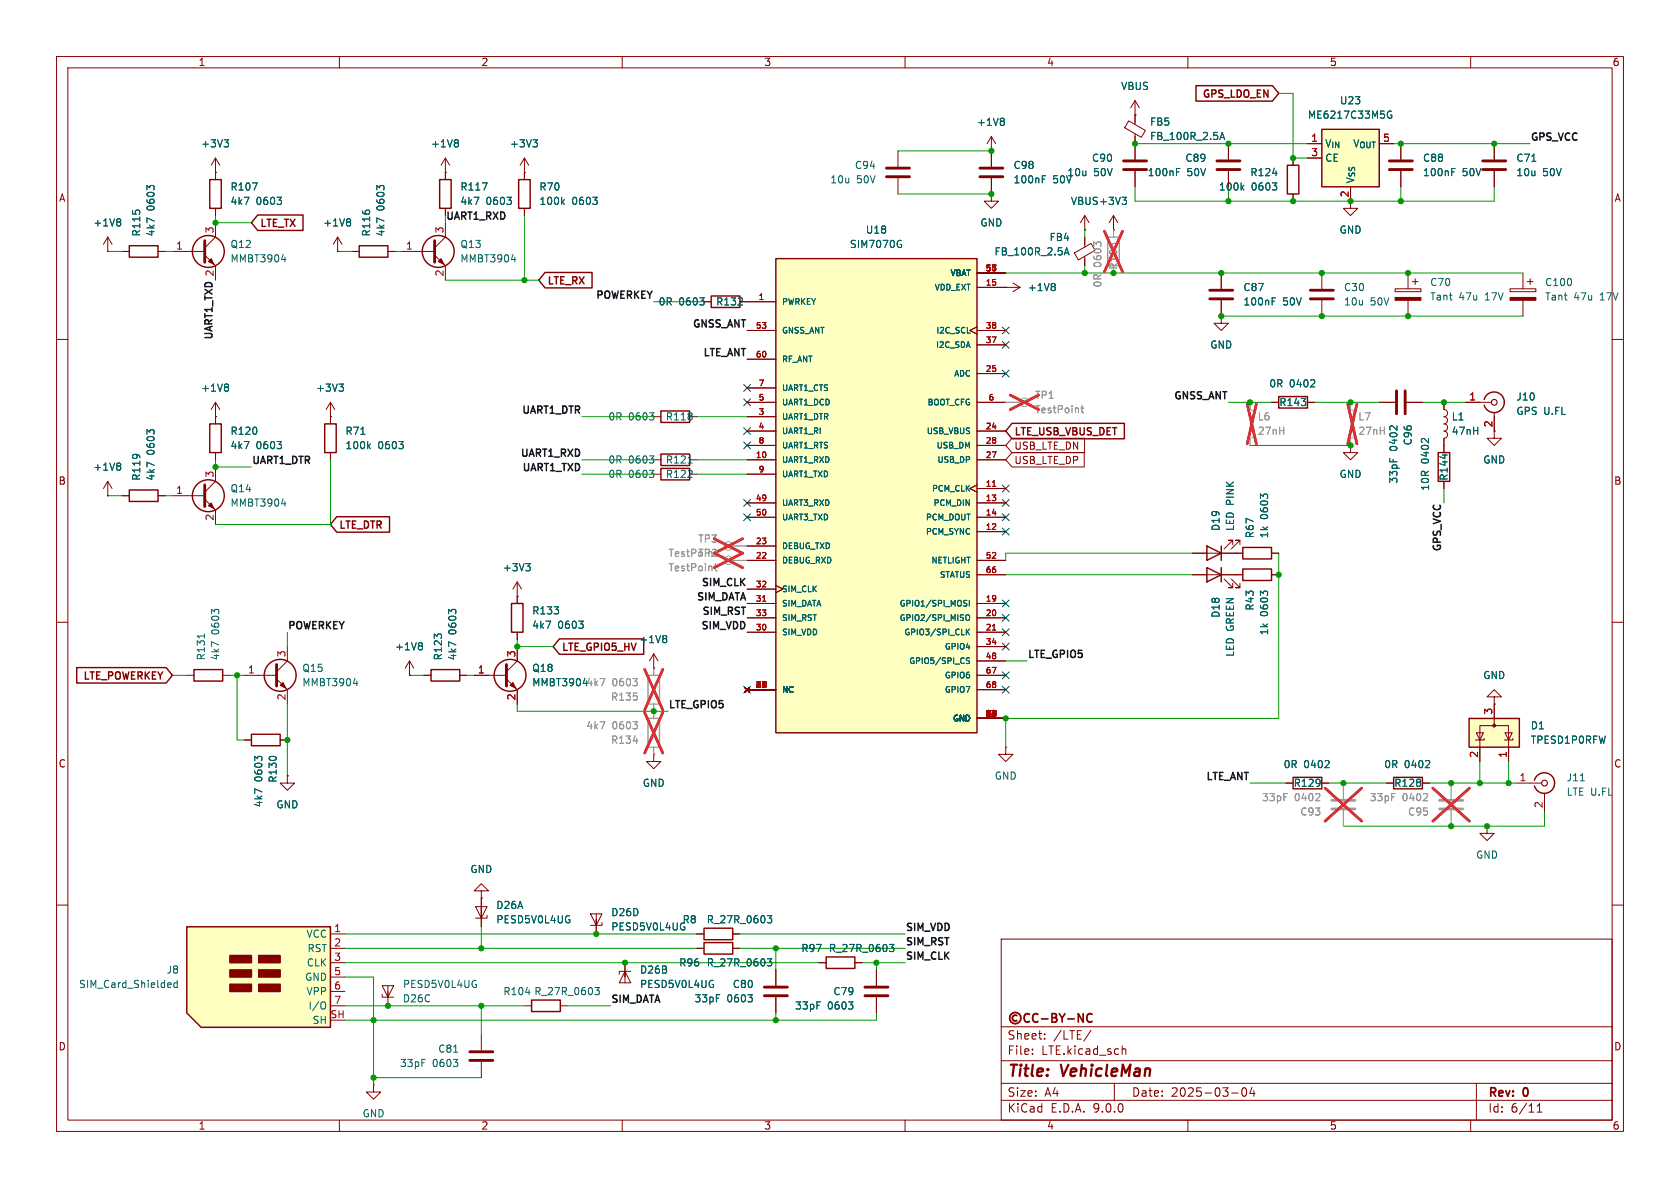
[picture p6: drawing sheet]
<svg xmlns="http://www.w3.org/2000/svg" width="297mm" height="210mm" viewBox="0 0 297 210" stroke-linecap="round" stroke-linejoin="round" font-family="sans-serif">
<g fill="none" stroke="#840000" stroke-width=".18">
<path d="M10 10h277v190h-277zM12 12h273v186h-273zM60 10v2M110 10v2M160 10v2M200.7 17.8l-.8 1.3M200.7 17.8l.7 1.3M200.7 17.8v2.5M210 10v2M260 10v2M200.7 20.3h.1M217.2 25.4v2.8"/>
<path d="M217.2 30.2v2.8M228.6 27.9v1.3M228.6 34.3v1.3M238.8 35.6v1.2h1.2l-1.2 1.3-1.3-1.3h1.3M215.9 48.3v2.8M215.9 53.1v2.8M233.7 48.3v2.8M233.7 53.1v2.8M10 60h2M58.4 73.7h.1M58.4 71.1l-.7 1.3M58.4 71.1l.8 1.3"/>
<path d="M58.4 71.1v3.8M115.6 73.7h1.2M121.9 73.7h1.3M285 60h2M19 87.6h.1M19 85.1l-.7 1.3M19 85.1l.8 1.3M19 85.1v2.5M21.6 87.6h1.3M27.9 87.6h1.3M30.5 87.6h5.7M36.2 88.3l1.9 1.9v2.5"/>
<path d="M38.1 82.6v2.5l-1.9 1.9M58.4 80v1.3M115.6 81.3h1.2M115.6 83.8h1.2M121.9 81.3h1.3M121.9 83.8h1.3M10 110h2M83.8 119.4h5.7M91.4 105.4h.1M91.4 102.9v3.8M91.4 111.8v1.2M91.4 114.3v2.5l-1.9 1.9"/>
<path d="M91.4 102.9l-.7 1.2M91.4 102.9l.8 1.2M285 110h2M89.5 120l1.9 1.9v2.6M10 160h2M177 166h108v32h-108zM285 160h2M60 198v2M110 198v2M160 198v2M177 194.5h108M177 191.5h108"/>
<path d="M177 187.5h108M177 181.5h108M182.5 186.3v.1M182.5 185.5v.1M184.7 183.6v.1M184.7 182.8v.1M192.9 182.1l-1.3 2M197 191.5v3M198.4 184.9v1.5M198.4 185.5l.2-.1 .4 .1v.9M210 198v2M217.7 193.2h1.2"/>
<path d="M219.7 192.4l.2-.1a.81 .81 0 0 1 .6 .6 .81 .81 0 0 1-.3 .8l-.2 .1a.81 .81 0 0 1-.3-1.4zM221.3 192.2l-.3 1.1h.9M221.7 192.8v1M260 198v2M261 191.5v6.5M271.7 196.6h.9M271.7 195.5l.5-.4v1.5"/>
</g>
<g fill="none" stroke="#840000" stroke-width=".3">
<path d="M179.8 179.5a.52 .52 0 0 0-.8 .5 .52 .52 0 0 0 .8 .4M182 179.3a.6 .6 0 0 0-.8 0 .6 .6 0 0 0-.1 .7 .56 .56 0 0 0 .2 .6 .56 .56 0 0 0 .7-.1M183.5 179.3a.6 .6 0 0 0-.8 0 .6 .6 0 0 0-.1 .7 .56 .56 0 0 0 .2 .6 .56 .56 0 0 0 .7-.1M186 179.2h.5l.2 .1 .1 .3-.3 .3a.4 .4 0 0 1 .4 .4 .4 .4 0 0 1-.3 .4h-.6zM186 179.9h.5M187.3 179.2l.5 .8M187.8 180v.7M188.3 179.2l-.5 .8M191.5 179.2v1.5l-.9-1.5v1.5M193.1 179.3a.6 .6 0 0 0-.8 0 .6 .6 0 0 0-.2 .7 .56 .56 0 0 0 .3 .6 .56 .56 0 0 0 .7-.1M184.1 180.1h1.2M188.8 180.1h1.1"/>
<circle cx="179.5" cy="180" r="1"/>
</g>
<g fill="none" stroke="#840000" stroke-width=".25">
<path d="M227.6 29.2h2v5.1h-2zM57.4 74.9h2v5.1h-2zM116.8 72.6h5.1v2.1h-5.1zM22.9 86.6h5v2h-5zM116.8 80.3h5.1v2h-5.1zM116.8 82.8h5.1v2h-5.1zM90.4 106.7h2.1v5.1h-2.1z"/>
<circle cx="36.8" cy="87.6" r="2.82"/>
<circle cx="90.2" cy="119.4" r="2.82"/>
</g>
<g fill="none" stroke="#006464" stroke-width=".18">
<path d="M208 30.4h.4M208 29.8h.6M219.5 33.1l.4 .5M219.9 32.8l-.5 .4M224.9 32.3h.8l-.4 .5M225 30.6h.8M225.6 32.9v.6M224.9 53.3h.4M224.9 52.6h.6M26.5 76.4l-.5-.4v.8M26.6 76h.5M59.9 67.9h.8l-.4 .5"/>
<path d="M60.5 68.4l.2 .2v.3l-.2 .3M63.8 76.8h.7M65.1 78.8l.4 .5M65.5 78.5l-.5 .5M70.5 78h.8l-.4 .5M71.2 78.7v.5M114.8 73h.8l-.4 .5M115.5 73.6v.5M21.1 81.9l.2 .2-.2 .3 .2 .2v.3l-.2 .2M49.8 89.1h.7M50.4 88.6v.9M93 99.6h.7l-.4 .5"/>
<path d="M114.8 80.6h.8l-.4 .5M114.8 83.1h.8l-.4 .5M115.5 81.2v.5M115.5 83.7v.6M121.6 81.9h.8M93.5 100.1l.2 .3v.3l-.2 .2M102.3 109.8h.8l-.4 .5M103 110.4v.5"/>
</g>
<path d="M215.1 28.4h4.1M215.1 30h4.1M213.9 51.3h4M213.9 52.8h4M231.6 51.3h4.1M231.6 52.8h4.1M36.2 85.7v3.8M89.5 117.5v3.8" fill="none" stroke="#840000" stroke-width=".51"/>
<g fill="#840000" stroke="#840000" stroke-width=".18">
<path d="M36.8 89.4l.5-.5 .5 1z"/>
<path d="M90.2 121.2l.5-.5 .5 1z"/>
</g>
<g fill="none" stroke="#a1a1a1" stroke-width=".18">
<path d="M129.5 96.5h2.6M129.5 99.1h2.6"/>
<circle cx="128.8" cy="99.1" r=".76"/>
<circle cx="128.8" cy="96.5" r=".76"/>
</g>
<path d="M126.3 95.2l5 2.6M126.3 97.8l5 2.5M131.3 95.2l-5 2.6M131.3 97.8l-5 2.5" fill="none" stroke="#e12e31" stroke-width=".46"/>
<path d="M126.5 99.6v1.1l.3 .2M126.3 100.1h.5" fill="none" stroke="#989898" stroke-width=".18"/>
<path d="M233.7 22.9h10.1v10.1h-10.1z" fill="#ffffc2"/>
<path d="M233.7 22.9h10.1v10.1h-10.1zM76.2 118.4h5.1v2h-5.1zM271.3 137.9a1.82 1.82 0 0 1 2-1.3 1.82 1.82 0 0 1 1.5 1.8M274.8 138.4a1.81 1.81 0 0 1-1.5 1.8 1.81 1.81 0 0 1-2-1.3" fill="none" stroke="#840000" stroke-width=".25"/>
<path d="M231.1 25.4h2.6M231.1 27.9h2.6M238.8 33v2.6M74.9 119.4h1.3M81.3 119.4h1.2M264.2 123.2h-1.3l1.3-1.3 1.2 1.3h-1.2v1.3M264.2 124.5h.1M268 138.4h4.5M273 140.2v3.3" fill="none" stroke="#840000" stroke-width=".18"/>
<path d="M246 19.7h-.5l-.2 .5M245.3 20.4l.1 .3 .3 .2 .3-.1v-.4h-.2M79.8 108.1l-.5-.4v.8M79.9 107.8h.6M279.4 138h.7" fill="none" stroke="#006464" stroke-width=".18"/>
<circle cx="273" cy="138.4" r=".51" fill="none" stroke="#840000" stroke-width=".2"/>
<path d="M259.7 127h8.9v5.1h-8.9z" fill="#ffffc2"/>
<path d="M34.3 118.4h5.1v2h-5.1zM228.6 137.4h5.1v2h-5.1zM259.7 127h8.9v5.1h-8.9z" fill="none" stroke="#840000" stroke-width=".25"/>
<g fill="none" stroke="#840000" stroke-width=".18">
<path d="M19 44.5h.1M19 41.9l-.7 1.3M19 41.9l.8 1.3M19 41.9v2.6M33 119.4h1.3M39.4 119.4h1.2M72.4 119.4h.1M72.4 116.8l-.8 1.3M72.4 116.8l.8 1.3M72.4 116.8v2.6M115.6 118.1h.1M115.6 115.6l-.8 1.2"/>
<path d="M115.6 115.6l.7 1.2M115.6 115.6v2.5M115.6 133.4v1.2h1.2l-1.2 1.3-1.3-1.3h1.3M115.6 133.4h.1M227.3 138.4h1.3M233.7 138.4h1.2M261 129.5h1.3l-.7 1.3zM261.6 130.8v-2.5h5.1v2.5M261.6 130.8v3.8M262.4 130.6v.2h-1.5M264.2 124.5v3.8M266.1 129.5h1.2l-.6 1.3z"/>
<path d="M266.7 130.8v3.8M267.5 130.6v.2h-1.6M262.9 146.1v1.2h1.3l-1.3 1.3-1.3-1.3h1.3M262.9 146.1h.1"/>
</g>
<circle cx="264.2" cy="128.3" r=".25" fill="#840000" stroke="#840000" stroke-width=".18"/>
<path d="M114.6 119.4h2v5.1h-2zM114.6 127h2v5.1h-2z" fill="none" stroke="#a1a1a1" stroke-width=".25"/>
<path d="M115.6 118.1v1.3M115.6 124.5v2.5M115.6 132.1v1.3M237.5 138.4v2.8M237.5 143.3v2.8" fill="none" stroke="#a1a1a1" stroke-width=".18"/>
<path d="M111.9 120h.8l-.4 .4M111.9 127.6h.8l-.4 .5M112 131h.7M112.6 120.6v.5M112.6 128.2v.5M232.5 141.5h.8M233.3 140.4v.4" fill="none" stroke="#989898" stroke-width=".18"/>
<path d="M114 118.3l3.2 7.2M117.2 118.3l-3.2 7.2M114 126l3.2 7.1M117.2 126l-3.2 7.1M234.3 139.3l6.4 5.9M240.7 139.3l-6.4 5.9" fill="none" stroke="#e12e31" stroke-width=".46"/>
<path d="M235.5 143h4M235.5 141.5h4" fill="none" stroke="#a1a1a1" stroke-width=".51"/>
<path d="M21.1 38.7l.2 .2-.2 .3 .2 .3v.2l-.2 .2M36.1 112.1v.7M37.9 108.1l-.5-.4v.8M38 107.8h.6M74.4 113.6l.3 .3-.3 .3 .3 .2v.2l-.3 .3M117.6 112.3l.3 .3-.3 .3 .3 .2v.3l-.3 .2M234.2 135.7h.8M234.9 134.6v.4" fill="none" stroke="#006464" stroke-width=".18"/>
<path d="M33 163.8h25.4v17.8h-22.8l-2.6-2.5z" fill="#ffffc2"/>
<g fill="none" stroke="#840000" stroke-width=".25">
<path d="M77.7 31.8h2.1v5h-2.1zM22.9 43.4h5v2.1h-5zM246.4 137.4h5.1v2h-5.1zM33 163.8h25.4v17.8h-22.8l-2.6-2.5zM124.5 164.1h5v2h-5zM124.5 166.6h5v2.1h-5z"/>
<circle cx="77.5" cy="44.4" r="2.82"/>
</g>
<g fill="#840000" stroke="#840000" stroke-width=".25">
<path d="M45.7 168.9h3.8v1.3h-3.8z"/>
<path d="M45.7 171.5h3.8v1.2h-3.8z"/>
<path d="M45.7 174h3.8v1.3h-3.8z"/>
<path d="M40.6 168.9h3.8v1.3h-3.8z"/>
<path d="M40.6 171.5h3.8v1.2h-3.8z"/>
<path d="M40.6 174h3.8v1.3h-3.8z"/>
</g>
<g fill="none" stroke="#840000" stroke-width=".18">
<path d="M78.7 30.5h.1M78.7 39.4v2.5l-1.9 1.9M78.7 27.9v3.9M78.7 36.8v1.3M78.7 27.9l-.7 1.3M78.7 27.9l.8 1.3M92.7 30.5h.1M92.7 27.9l-.8 1.3M92.7 27.9l.8 1.3M92.7 27.9v2.6M158.7 26.7v2.8M158.7 31.5v2.8"/>
<path d="M175.3 26.7h.1M175.3 24.1l-.8 1.3M175.3 24.1l.7 1.3M175.3 24.1v5.4M175.3 31.5v2.8M191.8 38.1l-.8 1.3M191.8 38.1l.7 1.3M191.8 38.1v2.5M196.8 38.1l-.7 1.3M196.8 38.1l.8 1.3M196.8 38.1v2.5M200.7 25.4v2.8"/>
<path d="M200.7 30.2v2.8M21.6 44.5h1.3M27.9 44.5h1.3M71.1 44.5h5.7M76.8 45.1l1.9 1.9v2.5M191.8 40.6h.1M196.8 40.6h.1M245.1 138.4h1.3M251.5 138.4h1.2M58.4 165.1h2.6M58.4 167.6h2.6M58.4 170.2h2.6"/>
<path d="M58.4 172.7h2.6M58.4 175.3h2.6M58.4 177.8h2.6M67.6 175.8v.5h2M67.6 174.2h2l-1 2.1zM68.6 174.2v3.6M104.4 161.5h2l-1 2.1zM105.4 161.5v3.6M106.4 163.1v.5h-2M110.5 171.7l1 2h-2zM110.5 170.2v3.5M111.5 171.7h-2v.5"/>
<path d="M123.2 165.1h1.3M123.2 167.6h1.3M129.5 165.1h1.3M129.5 167.6h1.3"/>
</g>
<g fill="none" stroke="#006464" stroke-width=".18">
<path d="M26.5 33.2l-.5-.4v.8M26.6 32.8h.5M80.8 24.7l.2 .3-.2 .3 .2 .2v.2l-.2 .3M85.3 32.3h.8l-.5 1.3M89.6 34.9h.8l-.4 .5M90.3 35.5v.5M94.2 24.7h.8l-.4 .5M94.8 25.2l.2 .2v.3l-.2 .3M177.3 20.9l.3 .2-.3 .3 .3 .3v.2l-.3 .3M184.3 31.7h.4M184.3 31.1h.6M198.4 34.9h.7l-.4 .5"/>
<path d="M198.9 35.4l.2 .2v.3l-.2 .2M90.4 45.9h.8M91 45.5v.8M252 135.7h.8M252.7 134.6v.4M30.2 173.8v.2l-.6 .1M31.3 173.3v1.3M31.3 173.8l-.3-.1-.3 .3 .2 .5h.4M57.3 177.1l.1 .1a.81 .81 0 0 1-.1 1.2M84 174h.2v.5M121.1 163.9l-.1 .4M125.9 174h.2v.5"/>
<path d="M135.6 161.9h.8l-.4 .5 .4 .1v.5l-.2 .1h-.5M135.6 169.5h.8l-.4 .5 .4 .1v.5l-.2 .2-.5-.1"/>
</g>
<path d="M254.5 143h4.1M254.5 141.5h4.1" fill="none" stroke="#a1a1a1" stroke-width=".51"/>
<path d="M256.5 138.4v2.8M256.5 143.3v2.8" fill="none" stroke="#a1a1a1" stroke-width=".18"/>
<path d="M251.6 141.5h.8M252.3 140.4v.4" fill="none" stroke="#989898" stroke-width=".18"/>
<path d="M253.3 139.3l6.5 5.9M259.8 139.3l-6.5 5.9" fill="none" stroke="#e12e31" stroke-width=".46"/>
<path d="M156.7 29.7h4.1M156.7 31.2h4.1M173.2 29.7h4.1M173.2 31.2h4.1M198.6 28.4h4.1M198.6 30h4.1M76.8 42.5v3.9" fill="none" stroke="#840000" stroke-width=".51"/>
<path d="M77.5 46.2l.5-.5 .5 1z" fill="#840000" stroke="#840000" stroke-width=".18"/>
<path d="M137.2 45.7h35.5v83.8h-35.5z" fill="#ffffc2"/>
<g fill="none" stroke="#840000" stroke-width=".25">
<path d="M211.4 15.1h13.5l1.2 1.4-1.2 1.4h-13.5zM37.1 31.8h2v5h-2zM45.6 38h8v2.7h-8l-1.2-1.3zM91.7 31.8h2v5h-2zM63.5 43.4h5.1v2.1h-5.1zM96.4 48.2h8.3v2.7h-8.3l-1.2-1.4zM125.7 52.3h5.1v2.1h-5.1zM137.2 45.7h35.5v83.8h-35.5zM37.1 74.9h2v5.1h-2zM178.9 74.8h19.9v2.8h-19.9l-1.1-1.4zM226.1 70.1h5v2h-5zM262.4 70.6a1.81 1.81 0 0 1 2.8-1 1.81 1.81 0 0 1 0 3 1.81 1.81 0 0 1-2.8-1"/>
<path d="M59.5 91.3h9.4v2.8h-9.4l-1.1-1.4zM213.4 96.5l2.5 1.3-2.5 1.3zM215.9 96.5v2.6M219.7 96.8h5.1v2h-5.1zM254.3 80h2v5.1h-2zM13.6 118h15.8l1.1 1.4-1.1 1.3h-15.8zM98.9 112.9h14.9v2.8h-14.9l-1.1-1.4zM213.4 100.3l2.5 1.3-2.5 1.3zM215.9 100.3v2.6M219.7 100.6h5.1v2h-5.1zM44.4 129.8h5.1v2h-5.1zM94 176.8h5.1v2h-5.1z"/>
<path d="M146 169.2h5.1v2h-5.1z"/>
<circle cx="36.8" cy="44.4" r="2.82"/>
<circle cx="49.5" cy="119.4" r="2.82"/>
</g>
<g fill="none" stroke="#840000" stroke-width=".18">
<path d="M38.1 30.5h.1M38.1 27.9v3.9M38.1 36.8v1.3M38.1 39.4v2.5l-1.9 1.9M38.1 27.9l-.8 1.3M38.1 27.9l.8 1.3M78.7 30.5h.1M78.7 30.5v1.3M78.7 36.8v1.3M92.7 30.5h.1M92.7 30.5v1.3M92.7 36.8v1.3"/>
<path d="M175.3 34.3v1.3h1.2l-1.2 1.2-1.3-1.2h1.3M175.3 34.3h.1M175.3 26.7h.1M175.3 26.7v2.8M175.3 31.5v2.8M199.5 21.4l3 1.7-.7 1.2-3-1.7zM200.7 20.3h.1M200.7 20.3v1.7M200.7 23.6v4.6M200.7 30.2v2.8M217.2 25.4v2.8M217.2 30.2v2.8"/>
<path d="M228.6 27.9v1.3M228.6 34.3v1.3M231.1 25.4h2.6M231.1 27.9h2.6M238.8 33v2.6M247.6 25.4v2.8M247.6 30.2v2.8M264.2 25.4v2.8M264.2 30.2v2.8M19 44.5h.1M21.6 44.5h1.3M27.9 44.5h1.3"/>
<path d="M30.5 44.5h5.7M36.2 45.1l1.9 1.9v2.5M59.7 44.5h.1M59.7 41.9l-.8 1.3M59.7 41.9l.8 1.3M59.7 41.9v2.6M62.2 44.5h1.3M68.6 44.5h1.2M124.5 53.3h1.2M130.8 53.3h6.4M132.1 58.4h5.1M172.7 57.8l-1.3 .6 1.3 .7"/>
<path d="M172.7 58.4h5.1M172.7 48.3h5.1M172.7 50.8h7.6M177.8 50.8h.1M179.1 50l1.2 .8M180.3 50.8l-1.2 .8M189.9 44.7l3-1.7 .7 1.2-2.9 1.7zM191.8 40.6h.1M191.8 41.9v1.8M191.8 45.3v1.7M196.8 40.6h.1M215.9 55.9v1.3h1.3l-1.3 1.2-1.3-1.2h1.3"/>
<path d="M215.9 55.9h.1M215.9 48.3v2.8M215.9 53.1v2.8M246.6 51.1h4.6v.5h-4.6zM248.9 48.3v2.8M248.9 53.1v2.8M249.7 49.8h1M250.2 49.3v1M267 51.1h4.5v.5h-4.5zM269.2 48.3v2.8M269.2 53.1v2.8M270 49.8h1"/>
<path d="M270.5 49.3v1M38.1 73.7h.1M38.1 71.1v3.8M38.1 71.1l-.8 1.3M38.1 71.1l.8 1.3M58.4 73.7h.1M58.4 73.7v1.2M132.1 63.5h5.1M132.1 68.6h5.1M132.1 71.1h5.1M132.1 73.7h5.1M132.1 76.2h5.1"/>
<path d="M132.1 78.7h5.1M172.7 71.1h5.1M172.7 76.2h5.1M172.7 78.7h5.1M172.7 61h5.1M172.7 66h5.1M178.9 77.5h12.8v2.5h-12.8l-1.1-1.3zM224.8 71.1h1.3M231.1 71.1h1.3M238.8 78.7v1.3h1.2l-1.2 1.3-1.3-1.3h1.3M238.8 78.7h.1M243.8 71.1h2.8"/>
<path d="M248.7 71.1h2.8M255.3 71.1v1.3a.64 .64 0 0 1 .6 .6 .64 .64 0 0 1-.6 .7 .64 .64 0 0 1 .6 .6 .64 .64 0 0 1-.6 .6M255.3 74.9a.64 .64 0 0 1 .6 .7 .64 .64 0 0 1-.6 .6 .64 .64 0 0 1 .6 .6 .64 .64 0 0 1-.6 .7v2.5M259.1 71.1h4.6M264.2 72.9v4.6h1.2l-1.2 1.2-1.3-1.2h1.3M19 87.6h.1M21.6 87.6h1.3M27.9 87.6h1.3M38.1 80v1.3M58.4 80v1.3M132.1 81.3h5.1M132.1 83.8h5.1"/>
<path d="M132.1 88.9h5.1M132.1 91.4h5.1M132.1 96.5h5.1M132.1 99.1h5.1M172.7 85.7l-1.3 .7 1.3 .6M172.7 81.3h5.1M172.7 88.9h5.1M172.7 91.4h5.1M172.7 99.1h5.1M172.7 86.4h5.1M172.7 94h5.1M178.9 80h12.8v2.6h-12.8l-1.1-1.3z"/>
<path d="M210.8 97.8h8.9M217.9 96.3v-.8h-.7h.7l-1.5 1.5M219.2 96.3v-.8h-.8h.8l-1.5 1.5M224.8 97.8h1.3M255.3 85.1v1.3M43.2 119.4h5.7M50.8 114.3v2.5l-1.9 1.9M72.4 119.4h.1M74.9 119.4h1.3M81.3 119.4h1.2M83.8 119.4h2.6M91.4 105.4h.1"/>
<path d="M91.4 105.4v1.3M91.4 111.8v1.2M91.4 114.3v2.5M115.6 118.1h.1M132.1 104.1h5.1M132.1 106.7h5.1M132.1 109.2h5.1M132.1 111.8h5.1M137.2 103.5l1.2 .6-1.2 .7M172.7 106.7h5.1M172.7 109.2h5.1M172.7 111.8h5.1"/>
<path d="M172.7 101.6h5.1M172.7 114.3h5.1M172.7 116.8h5.1M172.7 119.4h5.1M210.8 101.6h8.9M216.4 102.4l1.5 1.5h-.7h.7v-.8M217.7 102.4l1.5 1.5h-.8h.8v-.8M224.8 101.6h1.3M43.2 130.8h1.2M48.9 120l1.9 1.9v2.6M49.5 130.8h1.3M50.8 137.2v1.2h1.3l-1.3 1.3-1.3-1.3h1.3"/>
<path d="M50.8 137.2h.1M91.4 121.9v2.6M115.6 133.4h.1M131.7 121.5l.8 .8M132.1 121.9h5.1M132.5 121.5l-.8 .8M172.7 121.9h5.1M172.7 127h5.1M177.8 132.1v1.3h1.3l-1.3 1.2-1.3-1.2h1.3M177.8 132.1h.1M227.3 138.4h1.3M233.7 138.4h1.2"/>
<path d="M245.1 138.4h1.3M251.5 138.4h1.2M261.6 132.1v2.5M264.2 124.5h.1M264.2 124.5v2.5M266.7 132.1v2.5M85.1 157.5h1.3l-1.3-1.3-1.3 1.3h1.3v1.3M85.1 158.8h.1M85.1 158.8v5M84.1 160.3h2l-1 2zM86.1 161.8v.5h-2M92.7 177.8h1.3"/>
<path d="M99.1 177.8h1.2M105.4 162.6v2.5M110.5 170.2v2.5M123.2 165.1h1.3M123.2 167.6h1.3M129.5 165.1h1.3M129.5 167.6h1.3M137.2 171.5v2.7M137.2 176.3v2.8M144.8 170.2h1.2M151.1 170.2h1.3M154.9 171.5v2.7"/>
<path d="M154.9 176.3v2.8M66 191.8v1.2h1.3l-1.3 1.3-1.2-1.3h1.2M66 191.8h.1M85.1 182.9v2.8M85.1 187.7v2.8"/>
</g>
<path d="M175.5 86h.5M134.8 106.3h.6M175.5 111.4h.5" fill="none" stroke="#a90000" stroke-width=".18"/>
<g fill="none" stroke="#006464" stroke-width=".18">
<path d="M246 19.7h-.5l-.2 .5M21.1 38.7l.2 .2-.2 .3 .2 .3v.2l-.2 .2M26.5 33.2l-.5-.4v.8M26.6 32.8h.5M39.6 24.7h.8l-.4 .5M40.2 25.2l.2 .2v.3l-.2 .3M44.6 32.3h.9l-.6 1.3M49 34.9h.8l-.5 .5M49.7 35.5v.5M61.7 38.7l.3 .2-.3 .3 .3 .3v.2l-.3 .2M67.1 33.2l-.5-.4v.8M67.2 32.8h.6"/>
<path d="M80.8 24.7l.2 .3-.2 .3 .2 .2v.2l-.2 .3M85.3 32.3h.8l-.5 1.3M89.6 34.9h.8l-.4 .5M90.3 35.5v.5M94.2 24.7h.8l-.4 .5M94.8 25.2l.2 .2v.3l-.2 .3M99.4 35.7l.4 .4M99.8 35.3l-.5 .5M104.8 34.9h.8l-.4 .5M105.5 35.5v.5M177.3 20.9l.3 .2-.3 .3 .3 .3v.2l-.3 .3M184.3 31.7h.4"/>
<path d="M184.3 31.1h.6M198.4 34.9h.7l-.4 .5M198.9 35.4l.2 .2v.3l-.2 .2M208 30.4h.4M208 29.8h.6M215.6 24.7l.5-1.3 .4 1.3M215.8 24.3h.6M219.5 33.1l.4 .5M219.9 32.8l-.5 .4M224.9 32.3h.8l-.4 .5M225 30.6h.8M225.6 32.9v.6"/>
<path d="M245.3 20.4l.1 .3 .3 .2 .3-.1v-.4h-.2M256.7 30.4h.4M256.7 29.8h.6M270.8 28.5h.7M49.8 45.9h.7M50.4 45.5v.8M123.7 52.6h.8l-.4 .5M124.4 53.3v.5M159 42.5l.3 .1M159.1 43.2h.3v.4l-.4 .2M186.3 50.1l.3 .3-.3 .3 .3 .2v.2l-.3 .3M188.2 45.1l.4-1.3 .4 1.3"/>
<path d="M188.3 44.7h.6M224.9 52.6h.6M224.9 53.3h.4M26.5 76.4l-.5-.4v.8M26.6 76h.5M40.2 67.9l.2 .2-.2 .3 .2 .3v.2l-.2 .3M49 78h.8l-.5 .5M49.7 78.7v.5M59.9 67.9h.8l-.4 .5M60.5 68.4l.2 .2v.3l-.2 .3M63.8 76.8h.7M65.1 78.8l.4 .5"/>
<path d="M65.5 78.5l-.5 .5M70.5 78h.8l-.4 .5M71.2 78.7v.5M231.7 68.4h.7M232.4 67.2v.5M245.8 75.3h.4M247 75.3v.8M251.4 77.6h.4M252.5 77.5v.8M21.1 81.9l.2 .2-.2 .3 .2 .2v.3l-.2 .2M93 99.6h.7l-.4 .5M223.3 87.8l-.5-.5v.8"/>
<path d="M223.4 87.4h.6M255.4 80.3v.7M74.4 113.6l.3 .3-.3 .3 .3 .2v.2l-.3 .3M79.8 108.1l-.5-.4v.8M79.9 107.8h.6M93.5 100.1l.2 .3v.3l-.2 .2M102.3 109.8h.8l-.4 .5M103 110.4v.5M117.6 112.3l.3 .3-.3 .3 .3 .2v.3l-.3 .2M170.5 106.6l.3 .1 .1 .2-.2 .2h-.2M170.5 106.1l.4 .1M170.7 109a.34 .34 0 0 1 .4-.3 .34 .34 0 0 1 .3 .3v.3a.34 .34 0 0 1-.3 .4 .34 .34 0 0 1-.4-.4"/>
<path d="M170.8 111.2v1M171 111.6l.4 .6M171.4 106.1v1M171.4 116.3h-.4l-.2 .2 .1 .2 .5 .2v.3l-.6 .1M171.4 111.2l-.6 .6M223.3 104.9l-.5-.4v.8M223.4 104.6h.6M45.5 134.1l-.5-.4v.8M45.6 133.8h.6M62.5 120.8h.7M63.1 120.4v.8M234.2 135.7h.8"/>
<path d="M234.9 134.6v.4M252 135.7h.8M252.7 134.6v.4M92.9 175.4h.8M100.5 162.6h.2v.5M105.2 174.6h.8l-.5 .5 .4 .1v.5l-.2 .1h-.5M121.1 163.9l-.1 .4M125.9 174h.2v.5M132.2 175.8h.8l-.4 .5M132.9 176.4v.6M135.6 161.9h.8l-.4 .5 .4 .1v.5l-.2 .1h-.5M135.6 169.5h.8l-.4 .5 .4 .1v.5l-.2 .2-.5-.1"/>
<path d="M150 177.1h.8l-.4 .5M150.7 177.7v.6M157.2 166.9h.8l-.4 .5 .4 .2v.5l-.2 .1h-.5M80.1 187.3h.8l-.4 .5M80.2 186h.7M80.9 187.9v.5"/>
</g>
<g fill="none" stroke="#a1a1a1" stroke-width=".18">
<path d="M196.8 40.6v1.3M196.8 47v1.3M177.8 71.1h2.5M221 71.1v1.3a.64 .64 0 0 1 .6 .6 .64 .64 0 0 1-.6 .7 .64 .64 0 0 1 .6 .6 .64 .64 0 0 1-.6 .6M221 74.9a.64 .64 0 0 1 .6 .7 .64 .64 0 0 1-.6 .6 .64 .64 0 0 1 .6 .6 .64 .64 0 0 1-.6 .7v1.2M238.8 71.1v1.3a.64 .64 0 0 1 .6 .6 .64 .64 0 0 1-.6 .7 .64 .64 0 0 1 .6 .6 .64 .64 0 0 1-.6 .6M238.8 74.9a.64 .64 0 0 1 .6 .7 .64 .64 0 0 1-.6 .6 .64 .64 0 0 1 .6 .6 .64 .64 0 0 1-.6 .7v1.2M129.5 96.5h2.6M129.5 99.1h2.6M115.6 118.1v1.3M115.6 124.5v2.5M115.6 132.1v1.3"/>
<path d="M237.5 138.4v2.8M256.5 138.4v2.8M237.5 143.3v2.8M256.5 143.3v2.8"/>
<circle cx="181.1" cy="71.1" r=".76"/>
</g>
<g fill="none" stroke="#989898" stroke-width=".18">
<path d="M193.8 43.2l-.4-.4v.8M194 42.8h.5M191.1 72.1h.5M191.3 71.7v1.1l.3 .2M126.5 99.6v1.1l.3 .2M111.9 120h.8l-.4 .4M126.3 100.1h.5M111.9 127.6h.8l-.4 .5M112 131h.7M112.6 120.6v.5M112.6 128.2v.5M232.5 141.5h.8"/>
<path d="M233.3 140.4v.4M251.6 141.5h.8M252.3 140.4v.4"/>
</g>
<g fill="none" stroke="#e12e31" stroke-width=".46">
<path d="M195.2 40.9l3.3 7.1M198.5 40.9l-3.3 7.1M178.6 69.8l5 2.6M183.6 69.8l-5 2.6M220.5 71.4l1.6 7.1M222.1 71.4l-1.6 7.1M238.3 71.4l1.6 7.1M239.9 71.4l-1.6 7.1M126.3 95.2l5 2.6M126.3 97.8l5 2.5M131.3 95.2l-5 2.6M131.3 97.8l-5 2.5"/>
<path d="M114 118.3l3.2 7.2M117.2 118.3l-3.2 7.2M114 126l3.2 7.1M117.2 126l-3.2 7.1M234.3 139.3l6.4 5.9M240.7 139.3l-6.4 5.9M253.3 139.3l6.5 5.9M259.8 139.3l-6.5 5.9"/>
</g>
<path d="M195.8 41.9h2.1v5.1h-2.1z" fill="none" stroke="#a1a1a1" stroke-width=".25"/>
<g fill="none" stroke="#840000" stroke-width=".51">
<path d="M245.6 28.4h4.1M245.6 30h4.1M262.1 28.4h4.1M262.1 30h4.1M36.2 42.5v3.9M246.9 69.1v4.1M248.4 69.1v4.1M48.9 117.5v3.8M135.1 174.5h4.1M135.1 176h4.1M152.9 174.5h4.1M152.9 176h4.1"/>
<path d="M83.1 185.9h4M83.1 187.5h4"/>
</g>
<g fill="#840000" stroke="#840000" stroke-width=".18">
<path d="M49.5 121.2l.5-.5 .5 1z"/>
<path d="M267 52.6h4.5v.5h-4.5z"/>
<path d="M246.6 52.6h4.6v.5h-4.6z"/>
<path d="M37.3 45.7l.5 1-1-.5z"/>
</g>
<circle cx="264.2" cy="71.1" r=".51" fill="none" stroke="#840000" stroke-width=".2"/>
<g fill="none" stroke="#009600" stroke-width=".18">
<path d="M226.1 16.5h2.5v11.4h2.5M38.1 38.1v1.3h6.3M92.7 38.1v11.4M158.7 34.3h16.6M158.7 26.7h16.6M200.7 25.4h30.4M200.7 33v2.6h63.5v-2.6M217.2 33v2.6M246.4 25.4h24.1M247.6 33v2.6M19 44.5h2.6M29.2 44.5h1.3"/>
<path d="M59.7 44.5h2.5M69.8 44.5h1.3M78.7 49.5h16.5M115.6 53.3h8.9M177.8 48.3h91.4M191.8 40.6v1.3M191.8 47v1.3M215.9 55.9h53.3M102.9 73.7h12.7M123.2 73.7h8.9M217.2 71.1h7.6M221 78.7h17.8"/>
<path d="M232.4 71.1h11.4M251.5 71.1h7.6M19 87.6h2.6M29.2 87.6h1.3M38.1 81.3v1.3h6.3M58.4 81.3v11.4h-20.3M102.9 83.8h12.7M102.9 81.3h12.7M123.2 83.8h8.9M123.2 81.3h8.9M210.8 97.8h-33v1.3M226.1 97.8v29.2h-48.3v5.1"/>
<path d="M255.3 86.4v2.5M30.5 119.4h2.5M40.6 119.4h2.6M41.9 119.4v11.4h1.3M50.8 111.8v2.5M72.4 119.4h2.5M82.5 119.4h1.3M91.4 113v1.3h6.4M177.8 101.6h33M177.8 116.8h3.8M50.8 124.5v12.7M91.4 124.5v1.2h26.7"/>
<path d="M221 138.4h6.3M234.9 138.4h10.2M252.7 138.4h15.3M261.6 134.6v3.8M266.7 134.6v3.8M273 143.5v2.6h-35.5M61 172.7h5v19.1M61 177.8h31.7M61 165.1h62.2M61 170.2h83.8M61 167.6h62.2M85.1 163.8v3.8"/>
<path d="M85.1 177.8v5.1M100.3 177.8h7.6M130.8 165.1h29.2M130.8 167.6h29.2M137.2 167.6v3.9M137.2 179.1v1.2M152.4 170.2h7.6M154.9 179.1v1.2h-93.9M154.9 170.2v1.3M66 190.5h19.1"/>
</g>
<g fill="none" stroke="#000084" stroke-width=".18">
<path d="M177.2 57.8l1.2 1.2M178.4 57.8l-1.2 1.2M131.5 75.6l1.2 1.2M131.5 78.1l1.2 1.2M131.5 70.5l1.2 1.2M131.5 68l1.2 1.2M132.7 75.6l-1.2 1.2M132.7 78.1l-1.2 1.2M132.7 70.5l-1.2 1.2M132.7 68l-1.2 1.2M177.2 65.4l1.2 1.2M177.2 60.4l1.2 1.2"/>
<path d="M178.4 65.4l-1.2 1.2M178.4 60.4l-1.2 1.2M131.5 88.3l1.2 1.2M131.5 90.8l1.2 1.2M132.7 88.3l-1.2 1.2M132.7 90.8l-1.2 1.2M177.2 85.8l1.2 1.2M177.2 90.8l1.2 1.2M177.2 88.3l1.2 1.2M177.2 93.4l1.2 1.2M178.4 85.8l-1.2 1.2M178.4 90.8l-1.2 1.2"/>
<path d="M178.4 88.3l-1.2 1.2M178.4 93.4l-1.2 1.2M177.2 106.1l1.2 1.2M177.2 111.2l1.2 1.2M177.2 108.6l1.2 1.2M177.2 113.7l1.2 1.2M177.2 118.8l1.2 1.2M178.4 106.1l-1.2 1.2M178.4 111.2l-1.2 1.2M178.4 108.6l-1.2 1.2M178.4 113.7l-1.2 1.2M178.4 118.8l-1.2 1.2"/>
<path d="M131.5 121.3l1.2 1.2M132.7 121.3l-1.2 1.2M177.2 121.3l1.2 1.2M178.4 121.3l-1.2 1.2"/>
</g>
<g fill="#009600" stroke="#009600" stroke-width=".18">
<circle cx="91.4" cy="114.3" r=".46"/>
<circle cx="115.6" cy="125.7" r=".46"/>
<circle cx="92.7" cy="49.5" r=".46"/>
<circle cx="66" cy="180.3" r=".46"/>
<circle cx="68.6" cy="177.8" r=".46"/>
<circle cx="66" cy="190.5" r=".46"/>
<circle cx="85.1" cy="177.8" r=".46"/>
<circle cx="50.8" cy="130.8" r=".46"/>
<circle cx="38.1" cy="39.4" r=".46"/>
<circle cx="38.1" cy="82.6" r=".46"/>
<circle cx="41.9" cy="119.4" r=".46"/>
<circle cx="110.5" cy="170.2" r=".46"/>
<circle cx="105.4" cy="165.1" r=".46"/>
<circle cx="137.2" cy="167.6" r=".46"/>
<circle cx="137.2" cy="180.3" r=".46"/>
<circle cx="154.9" cy="170.2" r=".46"/>
<circle cx="85.1" cy="167.6" r=".46"/>
<circle cx="177.8" cy="127" r=".46"/>
<circle cx="226.1" cy="101.6" r=".46"/>
<circle cx="238.8" cy="78.7" r=".46"/>
<circle cx="238.8" cy="71.1" r=".46"/>
<circle cx="248.9" cy="48.3" r=".46"/>
<circle cx="221" cy="71.1" r=".46"/>
<circle cx="248.9" cy="55.9" r=".46"/>
<circle cx="255.3" cy="71.1" r=".46"/>
<circle cx="264.2" cy="25.4" r=".46"/>
<circle cx="247.6" cy="35.6" r=".46"/>
<circle cx="247.6" cy="25.4" r=".46"/>
<circle cx="217.2" cy="25.4" r=".46"/>
<circle cx="228.6" cy="27.9" r=".46"/>
<circle cx="228.6" cy="35.6" r=".46"/>
<circle cx="217.2" cy="35.6" r=".46"/>
<circle cx="233.7" cy="55.9" r=".46"/>
<circle cx="215.9" cy="48.3" r=".46"/>
<circle cx="233.7" cy="48.3" r=".46"/>
<circle cx="215.9" cy="55.9" r=".46"/>
<circle cx="238.8" cy="35.6" r=".46"/>
<circle cx="266.7" cy="138.4" r=".46"/>
<circle cx="237.5" cy="138.4" r=".46"/>
<circle cx="262.9" cy="146.1" r=".46"/>
<circle cx="261.6" cy="138.4" r=".46"/>
<circle cx="256.5" cy="146.1" r=".46"/>
<circle cx="256.5" cy="138.4" r=".46"/>
<circle cx="200.7" cy="25.4" r=".46"/>
<circle cx="175.3" cy="34.3" r=".46"/>
<circle cx="175.3" cy="26.7" r=".46"/>
<circle cx="191.8" cy="48.3" r=".46"/>
<circle cx="196.8" cy="48.3" r=".46"/>
</g>
<g font-size="2.8" fill="#840000">
<text x="178" y="190.9">Title:</text>
<text x="187.7" y="190.9">VehicleMan</text>
</g>
<g font-size="2.1" fill="#840000">
<text x="178" y="184">Sheet:</text>
<text x="186.2" y="184">/LTE/</text>
<text x="178" y="186.7">File:</text>
<text x="184.1" y="186.7">LTE.kicad_sch</text>
<text x="178" y="196.9">KiCad</text>
<text x="178" y="194.1">Size:</text>
<text x="184.7" y="194.1">A4</text>
<text x="185.7" y="196.9">E.D.A.</text>
<text x="193.3" y="196.9">9.0.0</text>
<text x="200" y="194.1">Date:</text>
<text x="207" y="194.1">2025-03-04</text>
<text x="263" y="194.3">Rev:</text>
<text x="263" y="196.9">Id:</text>
<text x="267.1" y="196.9">6/11</text>
<text x="269.4" y="194.3">0</text>
</g>
<g font-size="1.8" fill="#840000">
<text x="35" y="11.9">1</text>
<text x="85" y="11.9">2</text>
<text x="135" y="11.9">3</text>
<text x="185" y="11.9">4</text>
<text x="235" y="11.9">5</text>
<text x="285" y="11.9">6</text>
<text x="212.3" y="17.6">GPS_LDO_EN</text>
<text x="10.3" y="35.9">A</text>
<text x="285.3" y="35.9">A</text>
<text x="45.9" y="40.5">LTE_TX</text>
<text x="96.7" y="50.6">LTE_RX</text>
<text x="179.2" y="77.3">LTE_USB_VBUS_DET</text>
<text x="179.2" y="79.7">USB_LTE_DN</text>
<text x="179.2" y="82.2">USB_LTE_DP</text>
<text x="10.3" y="85.9">B</text>
<text x="285.3" y="85.9">B</text>
<text x="59.8" y="93.8">LTE_DTR</text>
<text x="99.2" y="115.4">LTE_GPIO5_HV</text>
<text x="14.5" y="120.5">LTE_POWERKEY</text>
<text x="10.3" y="135.9">C</text>
<text x="285.3" y="135.9">C</text>
<text x="10.3" y="185.9">D</text>
<text x="285.3" y="185.9">D</text>
<text x="35" y="199.9">1</text>
<text x="85" y="199.9">2</text>
<text x="135" y="199.9">3</text>
<text x="185" y="199.9">4</text>
<text x="235" y="199.9">5</text>
<text x="285" y="199.9">6</text>
</g>
<g font-size="1.8" fill="#006464">
<text x="198.1" y="16.1">VBUS</text>
<text x="172.6" y="22.5">+1V8</text>
<text x="203.2" y="22.4">FB5</text>
<text x="231.1" y="21.2">ME6217C33M5G</text>
<text x="236.8" y="18.6">U23</text>
<text x="35.5" y="26.3">+3V3</text>
<text x="76.1" y="26.3">+1V8</text>
<text x="90.1" y="26.3">+3V3</text>
<text x="192.9" y="28.8">C90</text>
<text x="203.2" y="25">FB_100R_2.5A</text>
<text x="209.5" y="28.8">C89</text>
<text x="234.2" y="26.3">V_{IN}V_{OUT}</text>
<text x="234.2" y="28.8">CE</text>
<text x="251.5" y="28.8">C88</text>
<text x="268" y="28.8">C71</text>
<text x="40.6" y="33.9">R107</text>
<text x="81.3" y="33.9">R117</text>
<text x="95.3" y="33.9">R70</text>
<text x="146.7" y="32.6">10u</text>
<text x="151" y="30.1">C94</text>
<text x="151.4" y="32.6">50V</text>
<text x="179.1" y="32.6">100nF</text>
<text x="179.1" y="30.1">C98</text>
<text x="186.1" y="32.6">50V</text>
<text x="188.6" y="31.3">10u</text>
<text x="193.3" y="31.3">50V</text>
<text x="202.8" y="31.3">100nF</text>
<text x="209.8" y="31.3">50V</text>
<text x="215.4" y="33.9">100k</text>
<text x="220.9" y="31.3">R124</text>
<text x="221.2" y="33.9">0603</text>
<text x="239.6" y="32.5" transform="rotate(-90 239.6 32.5)">V_{SS}</text>
<text x="251.5" y="31.3">100nF</text>
<text x="258.5" y="31.3">50V</text>
<text x="268" y="31.3">10u</text>
<text x="272.7" y="31.3">50V</text>
<text x="16.4" y="40.2">+1V8</text>
<text x="25" y="41.9" transform="rotate(-90 25 41.9)">R115</text>
<text x="27.5" y="41.9" transform="rotate(-90 27.5 41.9)">4k7</text>
<text x="27.5" y="37.3" transform="rotate(-90 27.5 37.3)">0603</text>
<text x="40.6" y="36.4">4k7</text>
<text x="45.3" y="36.4">0603</text>
<text x="57" y="40.2">+1V8</text>
<text x="65.6" y="41.9" transform="rotate(-90 65.6 41.9)">R116</text>
<text x="68.2" y="41.9" transform="rotate(-90 68.2 41.9)">4k7</text>
<text x="68.2" y="37.3" transform="rotate(-90 68.2 37.3)">0603</text>
<text x="81.3" y="36.4">4k7</text>
<text x="85.9" y="36.4">0603</text>
<text x="95.3" y="36.4">100k</text>
<text x="101.1" y="36.4">0603</text>
<text x="153" y="41.5">U18</text>
<text x="173.2" y="40.2">GND</text>
<text x="189.2" y="36.4">VBUS+3V3</text>
<text x="236.7" y="41.5">GND</text>
<text x="40.6" y="44">Q12</text>
<text x="40.6" y="46.6">MMBT3904</text>
<text x="81.3" y="44">Q13</text>
<text x="81.3" y="46.6">MMBT3904</text>
<text x="150.2" y="44">SIM7070G</text>
<text x="175.7" y="45.4">FB_100R_2.5A</text>
<text x="185.4" y="42.8">FB4</text>
<text x="181.6" y="51.7">+1V8</text>
<text x="219.7" y="51.7">C87</text>
<text x="237.5" y="51.7">C30</text>
<text x="252.7" y="53.3">Tant</text>
<text x="252.7" y="50.8">C70</text>
<text x="257.9" y="53.3">47u</text>
<text x="262.6" y="53.3">17V</text>
<text x="273.1" y="50.8">C100</text>
<text x="273.1" y="53.3">Tant</text>
<text x="278.2" y="53.3">47u</text>
<text x="283" y="53.3">17V</text>
<text x="116.3" y="54.2">0R</text>
<text x="120" y="54.2">0603</text>
<text x="126.5" y="54.2">R132</text>
<text x="219.7" y="54.2">100nF</text>
<text x="226.8" y="54.2">50V</text>
<text x="237.5" y="54.2">10u</text>
<text x="242.2" y="54.2">50V</text>
<text x="213.9" y="61.8">GND</text>
<text x="35.5" y="69.4">+1V8</text>
<text x="55.8" y="69.4">+3V3</text>
<text x="224.3" y="68.7">0R</text>
<text x="226.1" y="72">R143</text>
<text x="227.9" y="68.7">0402</text>
<text x="268" y="71">J10</text>
<text x="40.6" y="77.1">R120</text>
<text x="61" y="77.1">R71</text>
<text x="107.5" y="74.5">0R</text>
<text x="111.1" y="74.5">0603</text>
<text x="117.6" y="74.5">R118</text>
<text x="256.5" y="77.1">47nH</text>
<text x="256.5" y="74.5">L1</text>
<text x="268" y="73.5">GPS U.FL</text>
<text x="16.4" y="83.4">+1V8</text>
<text x="27.5" y="80.5" transform="rotate(-90 27.5 80.5)">0603</text>
<text x="40.6" y="79.6">4k7</text>
<text x="45.3" y="79.6">0603</text>
<text x="61" y="79.6">100k</text>
<text x="66.8" y="79.6">0603</text>
<text x="107.5" y="82.1">0R</text>
<text x="111.1" y="82.1">0603</text>
<text x="117.6" y="82.1">R121</text>
<text x="247.2" y="79.8" transform="rotate(-90 247.2 79.8)">0402</text>
<text x="249.8" y="78.8" transform="rotate(-90 249.8 78.8)">C96</text>
<text x="252.8" y="82" transform="rotate(-90 252.8 82)">0402</text>
<text x="262.1" y="82.1">GND</text>
<text x="25" y="85.1" transform="rotate(-90 25 85.1)">R119</text>
<text x="27.5" y="85.1" transform="rotate(-90 27.5 85.1)">4k7</text>
<text x="40.6" y="87.2">Q14</text>
<text x="40.6" y="89.8">MMBT3904</text>
<text x="107.5" y="84.7">0R</text>
<text x="111.1" y="84.7">0603</text>
<text x="117.6" y="84.7">R122</text>
<text x="236.7" y="84.7">GND</text>
<text x="247.2" y="85.6" transform="rotate(-90 247.2 85.6)">33pF</text>
<text x="252.8" y="86.9" transform="rotate(-90 252.8 86.9)">10R</text>
<text x="256.1" y="85.1" transform="rotate(-90 256.1 85.1)">R144</text>
<text x="215.8" y="94" transform="rotate(-90 215.8 94)">D19</text>
<text x="218.4" y="94" transform="rotate(-90 218.4 94)">LED PINK</text>
<text x="221.8" y="95.2" transform="rotate(-90 221.8 95.2)">R67</text>
<text x="224.4" y="95.2" transform="rotate(-90 224.4 95.2)">1k</text>
<text x="224.4" y="91.8" transform="rotate(-90 224.4 91.8)">0603</text>
<text x="88.8" y="101.2">+3V3</text>
<text x="39" y="112.2" transform="rotate(-90 39 112.2)">0603</text>
<text x="80.9" y="112.2" transform="rotate(-90 80.9 112.2)">0603</text>
<text x="94" y="108.8">R133</text>
<text x="94" y="111.4">4k7</text>
<text x="98.6" y="111.4">0603</text>
<text x="112.9" y="113.9">+1V8</text>
<text x="215.8" y="109.3" transform="rotate(-90 215.8 109.3)">D18</text>
<text x="221.8" y="108" transform="rotate(-90 221.8 108)">R43</text>
<text x="224.4" y="112.4" transform="rotate(-90 224.4 112.4)">1k</text>
<text x="224.4" y="109" transform="rotate(-90 224.4 109)">0603</text>
<text x="36.4" y="116.8" transform="rotate(-90 36.4 116.8)">R131</text>
<text x="39" y="116.8" transform="rotate(-90 39 116.8)">4k7</text>
<text x="53.3" y="119">Q15</text>
<text x="69.7" y="115.2">+1V8</text>
<text x="78.3" y="116.8" transform="rotate(-90 78.3 116.8)">R123</text>
<text x="80.9" y="116.8" transform="rotate(-90 80.9 116.8)">4k7</text>
<text x="94" y="119">Q18</text>
<text x="218.4" y="116.2" transform="rotate(-90 218.4 116.2)">LED GREEN</text>
<text x="53.3" y="121.5">MMBT3904</text>
<text x="94" y="121.5">MMBT3904</text>
<text x="262.1" y="120.2">GND</text>
<text x="270.5" y="129.1">D1</text>
<text x="270.5" y="131.7">TPESD1P0RFW</text>
<text x="226.8" y="136">0R</text>
<text x="230.5" y="136">0402</text>
<text x="244.6" y="136">0R</text>
<text x="248.3" y="136">0402</text>
<text x="46.6" y="142.8" transform="rotate(-90 46.6 142.8)">4k7</text>
<text x="46.6" y="138.2" transform="rotate(-90 46.6 138.2)">0603</text>
<text x="48.8" y="143.1">GND</text>
<text x="49.1" y="138.5" transform="rotate(-90 49.1 138.5)">R130</text>
<text x="113.5" y="139.3">GND</text>
<text x="175.8" y="138">GND</text>
<text x="228.6" y="139.3">R129</text>
<text x="246.4" y="139.3">R128</text>
<text x="276.9" y="140.9">LTE U.FL</text>
<text x="276.9" y="138.3">J11</text>
<text x="83.1" y="154.5">GND</text>
<text x="260.9" y="152">GND</text>
<text x="87.6" y="160.9">D26A</text>
<text x="54.1" y="166">VCC</text>
<text x="87.6" y="163.4">PESD5V0L4UG</text>
<text x="108" y="162.2">D26D</text>
<text x="108" y="164.7">PESD5V0L4UG</text>
<text x="120.6" y="163.4">R8</text>
<text x="124.8" y="163.4">R_27R_0603</text>
<text x="29.4" y="172.3">J8</text>
<text x="53.8" y="173.6">GND</text>
<text x="54.1" y="171">CLK</text>
<text x="54.3" y="168.5">RST</text>
<text x="113" y="172.3">D26B</text>
<text x="120" y="171">R96</text>
<text x="124.8" y="171">R_27R_0603</text>
<text x="141.6" y="168.5">R97</text>
<text x="146.4" y="168.5">R_27R_0603</text>
<text x="13.9" y="174.9">SIM_Card_Shielded</text>
<text x="54.1" y="176.1">VPP</text>
<text x="54.4" y="178.7">I/O</text>
<text x="71.1" y="177.4">D26C</text>
<text x="71.1" y="174.9">PESD5V0L4UG</text>
<text x="88.9" y="176.1">R104</text>
<text x="94.4" y="176.1">R_27R_0603</text>
<text x="113" y="174.9">PESD5V0L4UG</text>
<text x="122.7" y="177.4">33pF</text>
<text x="128.5" y="177.4">0603</text>
<text x="129.4" y="174.9">C80</text>
<text x="140.5" y="178.7">33pF</text>
<text x="146.3" y="178.7">0603</text>
<text x="147.2" y="176.1">C79</text>
<text x="55.2" y="181.2">SH</text>
<text x="70.6" y="188.8">33pF</text>
<text x="76.4" y="188.8">0603</text>
<text x="77.4" y="186.3">C81</text>
<text x="64" y="197.7">GND</text>
</g>
<g font-size="1.8" fill="#a90000">
<text x="231.7" y="25.1">1</text>
<text x="231.7" y="27.7">3</text>
<text x="244.4" y="25.1">5</text>
<text x="238.5" y="35" transform="rotate(-90 238.5 35)">2</text>
<text x="37.8" y="41.3" transform="rotate(-90 37.8 41.3)">3</text>
<text x="78.5" y="41.3" transform="rotate(-90 78.5 41.3)">3</text>
<text x="31" y="44.2">1</text>
<text x="71.7" y="44.2">1</text>
<text x="78.5" y="49" transform="rotate(-90 78.5 49)">2</text>
<text x="259.6" y="70.9">1</text>
<text x="263.9" y="75.6" transform="rotate(-90 263.9 75.6)">2</text>
<text x="31" y="87.4">1</text>
<text x="37.8" y="84.5" transform="rotate(-90 37.8 84.5)">3</text>
<text x="37.8" y="92.1" transform="rotate(-90 37.8 92.1)">2</text>
<text x="43.7" y="119.1">1</text>
<text x="50.5" y="116.3" transform="rotate(-90 50.5 116.3)">3</text>
<text x="84.4" y="119.1">1</text>
<text x="91.2" y="116.3" transform="rotate(-90 91.2 116.3)">3</text>
<text x="50.5" y="123.9" transform="rotate(-90 50.5 123.9)">2</text>
<text x="91.2" y="123.9" transform="rotate(-90 91.2 123.9)">2</text>
<text x="263.9" y="126.4" transform="rotate(-90 263.9 126.4)">3</text>
<text x="261.4" y="134.1" transform="rotate(-90 261.4 134.1)">2</text>
<text x="266.4" y="134.1" transform="rotate(-90 266.4 134.1)">1</text>
<text x="268.5" y="138.2">1</text>
<text x="272.8" y="142.9" transform="rotate(-90 272.8 142.9)">2</text>
<text x="59" y="164.8">1</text>
<text x="59" y="167.4">2</text>
<text x="59" y="169.9">3</text>
<text x="59" y="172.5">5</text>
<text x="59" y="175">6</text>
<text x="59" y="177.5">7</text>
<text x="58.3" y="180.1">SH</text>
</g>
<g font-size="1.8" fill="#0f0f0f">
<text x="270.5" y="25">GPS_VCC</text>
<text x="105.1" y="52.9">POWERKEY</text>
<text x="122.2" y="58">GNSS_ANT</text>
<text x="37.7" y="60.3" transform="rotate(-90 37.7 60.3)">UART1_TXD 2</text>
<text x="124.1" y="63.1">LTE_ANT</text>
<text x="207.3" y="70.7">GNSS_ANT</text>
<text x="92" y="73.2">UART1_DTR</text>
<text x="44.4" y="82.1">UART1_DTR</text>
<text x="91.8" y="80.8">UART1_RXD</text>
<text x="92.1" y="83.4">UART1_TXD</text>
<text x="254.8" y="97.8" transform="rotate(-90 254.8 97.8)">GPS_VCC</text>
<text x="122.9" y="106.2">SIM_DATA</text>
<text x="123.8" y="103.7">SIM_CLK</text>
<text x="50.8" y="111.3">POWERKEY</text>
<text x="123.7" y="111.3">SIM_VDD</text>
<text x="123.9" y="108.8">SIM_RST</text>
<text x="181.6" y="116.4">LTE_GPIO5</text>
<text x="118.1" y="125.3">LTE_GPIO5</text>
<text x="213" y="138">LTE_ANT</text>
<text x="160" y="164.7">SIM_VDD</text>
<text x="160" y="167.2">SIM_RST</text>
<text x="160" y="169.7">SIM_CLK</text>
<text x="107.9" y="177.4">SIM_DATA</text>
</g>
<text font-size="1.8" fill="#009600" x="78.7" y="38.9">UART1_RXD</text>
<g font-size="1.8" fill="#989898">
<text x="194.9" y="47.3" transform="rotate(-90 194.9 47.3)">0603</text>
<text x="197.7" y="47.8" transform="rotate(-90 197.7 47.8)">R106</text>
<text x="194.9" y="50.9" transform="rotate(-90 194.9 50.9)">0R</text>
<text x="182.9" y="70.7">TP1</text>
<text x="182.9" y="73.3">TestPoint</text>
<text x="222.3" y="77.1">27nH</text>
<text x="222.3" y="74.5">L6</text>
<text x="240" y="77.1">27nH</text>
<text x="240" y="74.5">L7</text>
<text x="118.1" y="98.7">TestPoint</text>
<text x="118.1" y="101.2">TestPoint</text>
<text x="123.3" y="96.1">TP3</text>
<text x="123.3" y="98.7">TP2</text>
<text x="103.6" y="121.5">4k7</text>
<text x="107.9" y="124.1">R135</text>
<text x="108.2" y="121.5">0603</text>
<text x="103.6" y="129.1">4k7</text>
<text x="107.9" y="131.7">R134</text>
<text x="108.2" y="129.1">0603</text>
<text x="223" y="141.8">33pF</text>
<text x="228.8" y="141.8">0402</text>
<text x="242.1" y="141.8">33pF</text>
<text x="247.9" y="141.8">0402</text>
<text x="229.8" y="144.4">C93</text>
<text x="248.8" y="144.4">C95</text>
</g>
<g font-size="1.4" fill="#a90000">
<text x="134" y="53.1">1</text>
<text x="174.2" y="48">55</text>
<text x="174.2" y="50.5">15</text>
<text x="175" y="48">7</text>
<text x="133.5" y="58.2">53</text>
<text x="174.2" y="58.2">38</text>
<text x="133.5" y="63.2">60</text>
<text x="174.2" y="60.7">37</text>
<text x="174.2" y="65.8">25</text>
<text x="134" y="68.3">7</text>
<text x="134" y="70.9">5</text>
<text x="174.6" y="70.9">6</text>
<text x="134" y="73.4">3</text>
<text x="134" y="75.9">4</text>
<text x="174.2" y="75.9">24</text>
<text x="133.5" y="81">10</text>
<text x="134" y="78.5">8</text>
<text x="134" y="83.6">9</text>
<text x="174.2" y="78.5">28</text>
<text x="174.2" y="81">27</text>
<text x="133.5" y="88.6">49</text>
<text x="174.2" y="86.1">11</text>
<text x="174.2" y="88.6">13</text>
<text x="133.5" y="91.2">50</text>
<text x="174.2" y="91.2">14</text>
<text x="174.2" y="93.7">12</text>
<text x="133.5" y="96.3">23</text>
<text x="133.5" y="98.8">22</text>
<text x="174.2" y="98.8">52</text>
<text x="174.2" y="101.3">66</text>
<text x="133.5" y="103.9">32</text>
<text x="133.5" y="106.4">31</text>
<text x="174.2" y="106.4">19</text>
<text x="133.5" y="109">33</text>
<text x="133.5" y="111.5">30</text>
<text x="174.2" y="109">20</text>
<text x="174.2" y="111.5">21</text>
<text x="174.2" y="114">34</text>
<text x="174.2" y="116.6">48</text>
<text x="174.2" y="119.1">67</text>
<text x="133.5" y="121.7">21</text>
<text x="134.3" y="121.7">7</text>
<text x="134.3" y="121.7">1</text>
<text x="174.2" y="121.7">68</text>
<text x="174.2" y="126.7">61</text>
<text x="175" y="126.7">2</text>
</g>
<g font-size="1.4" fill="#006464">
<text x="165.1" y="51.5">VDD_EXT</text>
<text x="167.9" y="49">VBAT</text>
<text x="138.2" y="54.1">PWRKEY</text>
<text x="138.2" y="59.2">GNSS_ANT</text>
<text x="165.4" y="59.2">I2C_SCL</text>
<text x="138.2" y="64.2">RF_ANT</text>
<text x="165.4" y="61.7">I2C_SDA</text>
<text x="138.2" y="69.3">UART1_CTS</text>
<text x="138.2" y="71.9">UART1_DCD</text>
<text x="163.9" y="71.9">BOOT_CFG</text>
<text x="168.5" y="66.8">ADC</text>
<text x="138.2" y="74.4">UART1_DTR</text>
<text x="138.2" y="76.9">UART1_RI</text>
<text x="163.7" y="76.9">USB_VBUS</text>
<text x="138.2" y="79.5">UART1_RTS</text>
<text x="138.2" y="82">UART1_RXD</text>
<text x="165.5" y="79.5">USB_DM</text>
<text x="165.6" y="82">USB_DP</text>
<text x="138.2" y="84.6">UART1_TXD</text>
<text x="138.2" y="89.6">UART3_RXD</text>
<text x="164.6" y="87.1">PCM_CLK</text>
<text x="164.9" y="89.6">PCM_DIN</text>
<text x="138.2" y="92.2">UART3_TXD</text>
<text x="163.6" y="92.2">PCM_DOUT</text>
<text x="163.6" y="94.7">PCM_SYNC</text>
<text x="138.2" y="97.3">DEBUG_TXD</text>
<text x="138.2" y="99.8">DEBUG_RXD</text>
<text x="164.5" y="99.8">NETLIGHT</text>
<text x="138.2" y="104.9">SIM_CLK</text>
<text x="138.2" y="107.4">SIM_DATA</text>
<text x="158.9" y="107.4">GPIO1/SPI_MOSI</text>
<text x="166" y="102.3">STATUS</text>
<text x="138.2" y="110">SIM_RST</text>
<text x="138.2" y="112.5">SIM_VDD</text>
<text x="158.9" y="110">GPIO2/SPI_MISO</text>
<text x="159.7" y="112.5">GPIO3/SPI_CLK</text>
<text x="160.6" y="117.6">GPIO5/SPI_CS</text>
<text x="166.9" y="115">GPIO4</text>
<text x="138.2" y="122.7">NC</text>
<text x="166.9" y="120.1">GPIO6</text>
<text x="166.9" y="122.7">GPIO7</text>
<text x="168.4" y="127.7">GND</text>
</g>
</svg>
